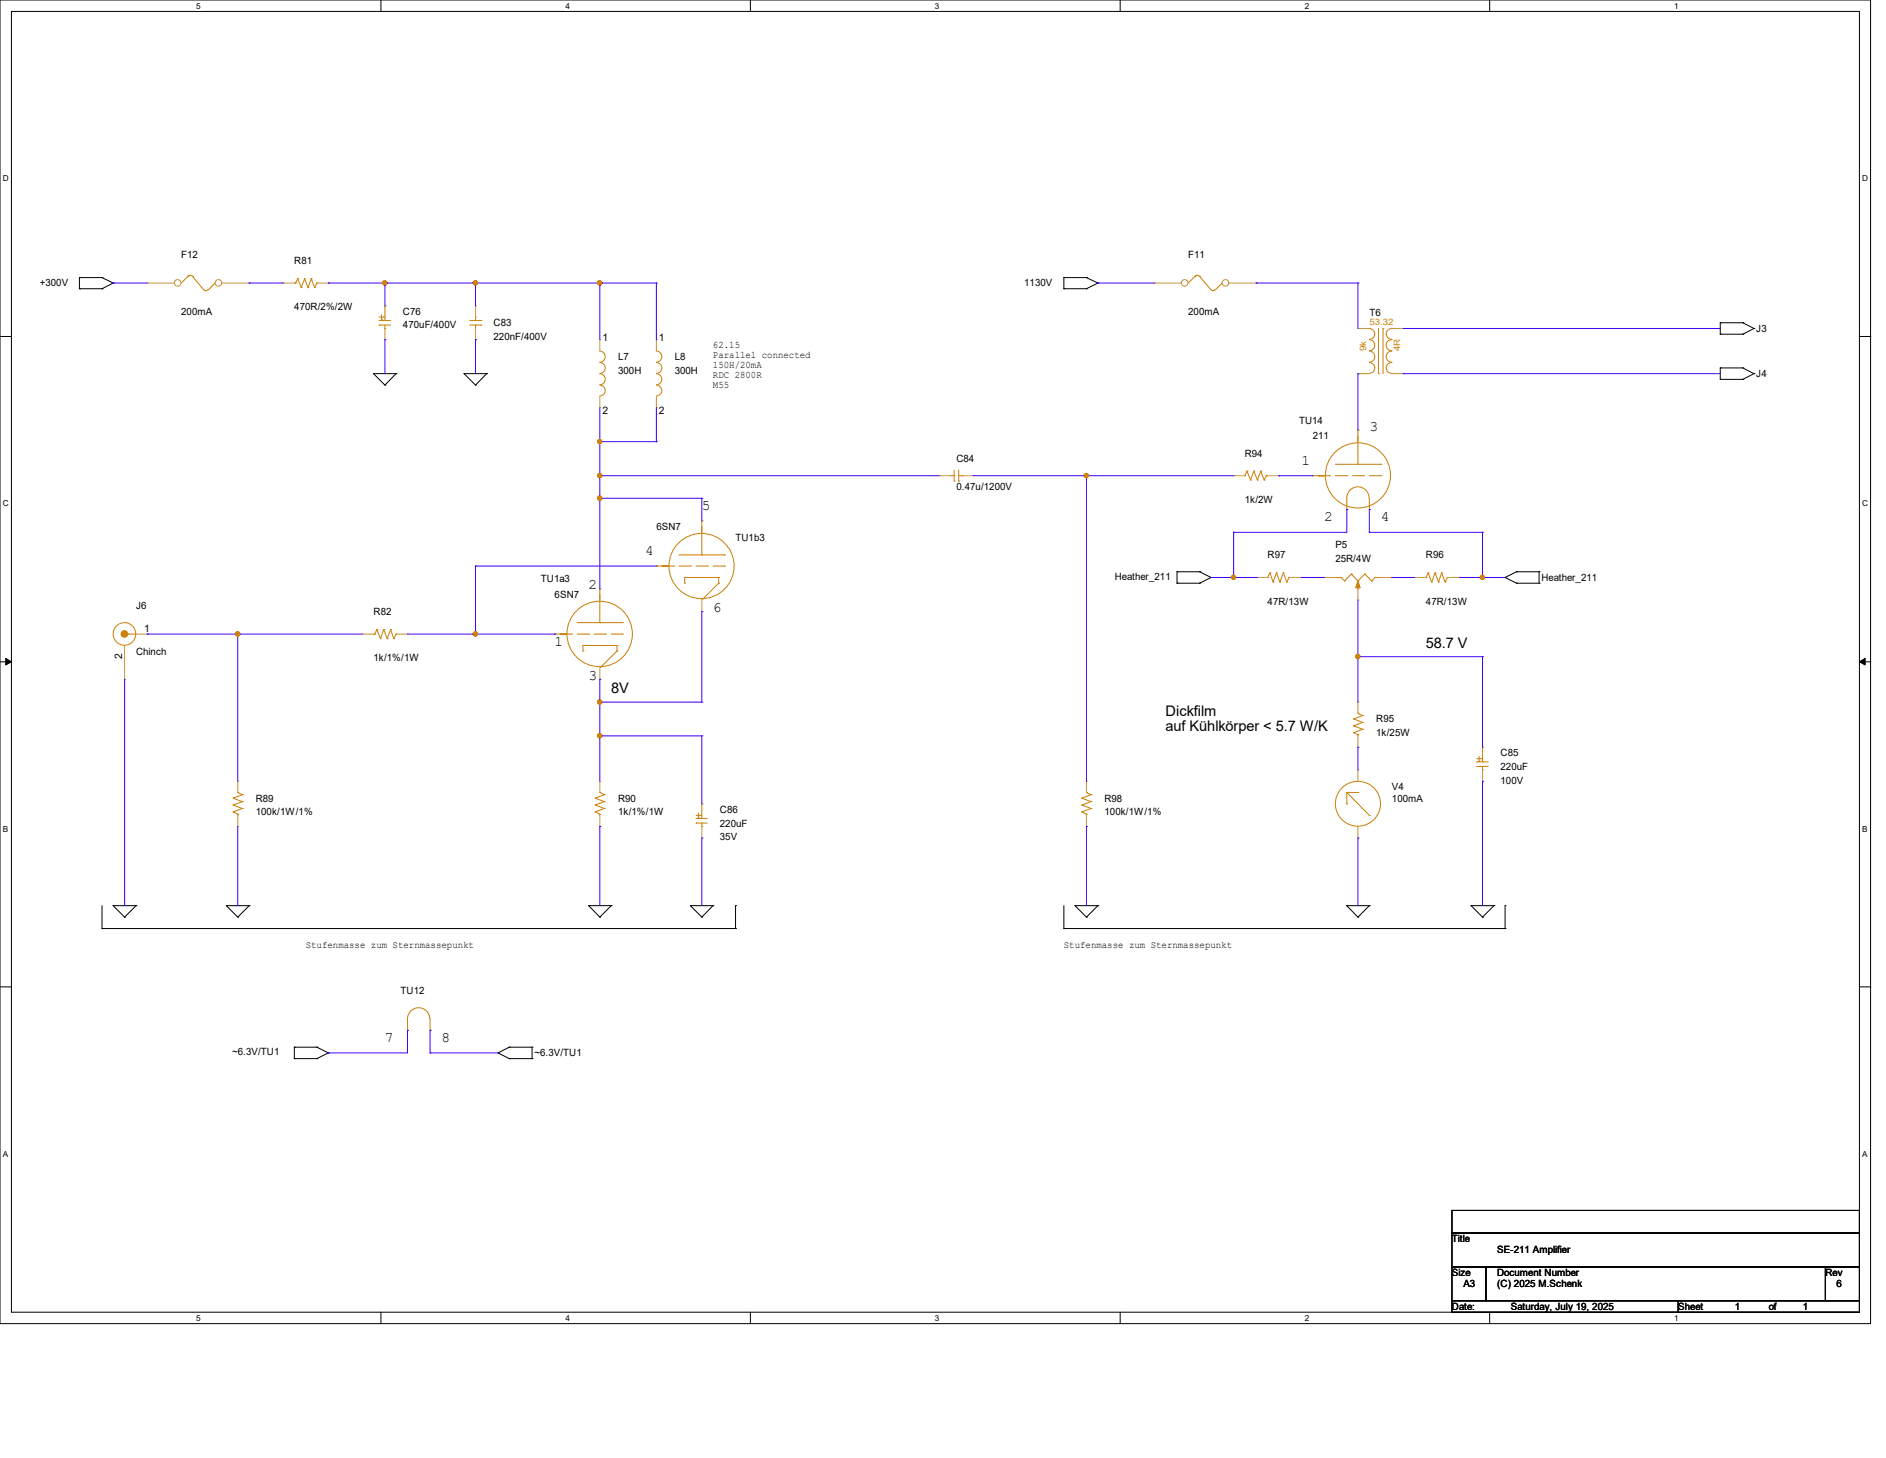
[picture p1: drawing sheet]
<svg xmlns="http://www.w3.org/2000/svg" width="279mm" height="216mm" viewBox="0 0 279 216" stroke-linecap="round" stroke-linejoin="round" font-family="sans-serif">
<path d="M0 0h277.1v196h-277.1zM1.7 1.7h273.8v192.6h-273.8z" fill="none" stroke="#000" stroke-width=".15"/>
<g fill="#fff">
<path d="M29 .2h.7v1.3h-.7z"/>
<path d="M29 194.5h.7v1.3h-.7z"/>
</g>
<path d="M56.4 0v1.7M56.4 194.3v1.7" fill="none" stroke="#000" stroke-width=".15"/>
<g fill="#fff">
<path d="M83.8 .2h.6v1.3h-.6z"/>
<path d="M83.8 194.5h.6v1.3h-.6z"/>
</g>
<path d="M111.2 0v1.7M111.2 194.3v1.7" fill="none" stroke="#000" stroke-width=".15"/>
<g fill="#fff">
<path d="M138.5 .2h.6v1.3h-.6z"/>
<path d="M138.5 194.5h.6v1.3h-.6z"/>
</g>
<path d="M165.9 0v1.7M165.9 194.3v1.7" fill="none" stroke="#000" stroke-width=".15"/>
<g fill="#fff">
<path d="M193.3 .2h.6v1.3h-.6z"/>
<path d="M193.3 194.5h.6v1.3h-.6z"/>
</g>
<path d="M220.7 0v1.7M220.7 194.3v1.7" fill="none" stroke="#000" stroke-width=".15"/>
<g fill="#fff">
<path d="M248 .2h.7v1.3h-.7z"/>
<path d="M248 194.5h.7v1.3h-.7z"/>
<path d="M.4 25.7h.9v1.4h-.9z"/>
<path d="M275.9 25.7h.8v1.4h-.8z"/>
<path d="M.4 73.9h.9v1.3h-.9z"/>
<path d="M275.9 73.9h.8v1.3h-.8z"/>
</g>
<path d="M0 49.8h1.7M275.5 49.8h1.7" fill="none" stroke="#000" stroke-width=".15"/>
<g fill="#fff">
<path d="M.4 122h.8v1.4h-.8z"/>
<path d="M275.9 122h.7v1.4h-.7z"/>
</g>
<path d="M0 98h1.7M275.5 98h1.7" fill="none" stroke="#000" stroke-width=".15"/>
<path d="M.8 97.5l.9 .5-.9 .5zM275.5 98l.8-.5v1z" fill="#000" stroke="#000" stroke-width=".15"/>
<g fill="#fff">
<path d="M.4 170.2h.8v1.3h-.8z"/>
<path d="M275.9 170.2h.7v1.3h-.7z"/>
</g>
<g fill="none" stroke="#000" stroke-width=".15">
<path d="M11.8 42.8h.1M11.8 41.1h.1M11.8 42.8h3.3M11.8 41.1h3.3M11.8 41.1v1.7M15.1 42.8h.1M15.1 41.1h.1M15.1 41.1l1.7 .8M16.8 41.9h.1M16.8 41.9l-1.7 .9M55.3 55.3h.1M55.3 55.3h3.4"/>
<path d="M55.3 55.3l1.7 1.7M57 57h.1M58.7 55.3h.1M58.7 55.3l-1.7 1.7M68.7 55.3h.1M68.7 55.3h3.4M68.7 55.3l1.7 1.7M70.4 57h.1M72.1 55.3h.1M72.1 55.3l-1.7 1.7M157.6 42.8h.1M157.6 41.1h.1"/>
<path d="M157.6 41.1v1.7M157.6 42.8h3.4M157.6 41.1h3.4M161 42.8h.1M161 41.1h.1M161 41.1l1.6 .8M162.6 41.9h.1M162.6 41.9l-1.6 .9M254.8 49.5h.1M254.8 47.8h.1M254.8 56.2h.1M254.8 54.5h.1"/>
<path d="M254.8 47.8h3.4M254.8 49.5h3.4M254.8 47.8v1.7M254.8 54.5v1.7M254.8 54.5h3.4M254.8 56.2h3.4M258.2 47.8h.1M258.2 49.5h.1M258.2 54.5h.1M258.2 56.2h.1M258.2 47.8l1.6 .8M258.2 54.5l1.6 .8"/>
<path d="M259.8 48.6h.1M259.8 55.3h.1M259.8 48.6l-1.6 .9M259.8 55.3l-1.6 .9M174.4 86.4h.1M174.4 84.7h.1M174.4 84.7h3.3M174.4 86.4h3.3M174.4 84.7v1.7M177.7 86.4h.1M177.7 84.7h.1M177.7 84.7l1.7 .8"/>
<path d="M179.4 85.5h.1M179.4 85.5l-1.7 .9M223 85.5h.1M223 85.5l1.7 .9M224.7 84.7h.1M224.7 86.4h.1M224.7 84.7l-1.7 .8M224.7 84.7h3.3M224.7 86.4h3.3M228 84.7h.1M228 86.4h.1M228 84.7v1.7"/>
<path d="M15.1 137.5h.1M15.1 137.5h93.9M15.1 134.1v3.4M16.8 134.1h.1M16.8 134.1h3.4M16.8 134.1l1.7 1.7M18.5 135.8h.1M20.2 134.1h.1M20.2 134.1l-1.7 1.7M33.5 134.1h.1M33.5 134.1h3.4M33.5 134.1l1.7 1.7"/>
<path d="M35.2 135.8h.1M36.9 134.1h.1M36.9 134.1l-1.7 1.7M87.2 134.1h.1M87.2 134.1h3.4M87.2 134.1l1.7 1.7M88.9 135.8h.1M90.6 134.1h.1M90.6 134.1l-1.7 1.7M102.3 134.1h.1M102.3 134.1h3.3M102.3 134.1l1.7 1.7"/>
<path d="M104 135.8h.1M105.6 134.1h.1M105.6 134.1l-1.6 1.7M109 137.5h.1M109 134.1h.1M109 134.1v3.4M157.6 137.5h.1M157.6 134.1v3.4M157.6 137.5h65.4M159.3 134.1h.1M159.3 134.1h3.3M159.3 134.1l1.7 1.7"/>
<path d="M161 135.8h.1M162.6 134.1h.1M162.6 134.1l-1.6 1.7M199.5 134.1h.1M199.5 134.1h3.4M199.5 134.1l1.7 1.7M201.2 135.8h.1M202.9 134.1h.1M202.9 134.1l-1.7 1.7M217.9 134.1h.1M217.9 134.1h3.4M217.9 134.1l1.7 1.7"/>
<path d="M219.6 135.8h.1M221.3 134.1h.1M221.3 134.1l-1.7 1.7M223 137.5h.1M223 134.1h.1M223 134.1v3.4M0 146.1h1.7M43.6 156.8h.1M43.6 155.1h.1M43.6 155.1h3.3M43.6 156.8h3.3M43.6 155.1v1.7"/>
<path d="M46.9 156.8h.1M46.9 155.1h.1M46.9 155.1l1.7 .8M48.6 155.9h.1M48.6 155.9l-1.7 .9M73.8 155.9h.1M73.8 155.9l1.6 .9M75.4 155.1h.1M75.4 156.8h.1M75.4 155.1l-1.6 .8M75.4 155.1h3.4M75.4 156.8h3.4"/>
<path d="M78.8 155.1h.1M78.8 156.8h.1M78.8 155.1v1.7M275.5 146.1h1.7M215.1 179.2h60.4v3.4h-60.4zM215.1 182.6h60.4v5h-60.4zM215.1 187.6h5v5h-5zM215.1 192.6h33.5v1.7h-33.5zM220.1 187.6h50.3v5h-50.3zM248.6 192.6h26.9v1.7h-26.9zM270.4 187.6h5.1v5h-5.1z"/>
</g>
<g fill="none" stroke="#cc8006" stroke-width=".15">
<path d="M27.8 40.9l.4-.1 .3 .1M27.9 40.9h.1M27.9 40.9l-1.1 1M28.5 40.9h.1M28.5 40.9l1.7 2M30.8 42.9l-.3 .2-.3-.2M31.9 41.9h.1M31.9 41.9l-1 1M88.2 119.2h.1M88.2 118.2h.1M88.2 119.2l1.3 .5M88.2 118.2l1.3 .5"/>
<path d="M88.9 117.3h.1M88.9 117.3l.6 .4M89.5 119.7h.1M89.5 118.7h.1M89.5 117.7h.1M89.5 119.7l-1.3 .5M89.5 118.7l-1.3 .5M89.5 117.7l-1.3 .5M104 119h.1M104 119v2.2M218.8 112.8h.1M218.8 113.5h.1"/>
<path d="M218.8 112.8h1.7M218.8 113.5h1.7M218.8 112.4h.7M219.1 112.7h.1M219.1 112v.7M219.5 112.4h.1M219.6 114h.1M219.6 112.8h.1M219.6 110.7h.1M219.6 110.7v2.1M219.6 113.5v.5M88.2 120.2h.1"/>
<path d="M88.2 120.2l.7 .4M88.9 120.6h.1M88.9 120.6v.1M103.1 121.2h.1M103.1 121.9h.1M103.1 121.2h1.7M103.1 121.9h1.7M103.1 120.7h.7M103.5 121.1h.1M103.5 120.4v.7M103.8 120.7h.1M104 122.4h.1"/>
<path d="M104 121.2h.1M104 121.9v.5"/>
</g>
<path d="M88.9 115.7h.1M88.9 115.7v1.6M104 119h.1M219.6 110.7h.1M219.6 115.7h.1M219.6 114v1.7M88.9 122.4h.1M88.9 120.7v1.7M104 124.1h.1M104 122.4v1.7" fill="none" stroke="#a84" stroke-width=".15"/>
<circle cx="26.3" cy="41.9" r=".49" fill="#fff" stroke="#a84" stroke-width=".15"/>
<path d="M21.8 41.9h.1M21.8 41.9h4" fill="none" stroke="#a84" stroke-width=".15"/>
<circle cx="32.4" cy="41.9" r=".49" fill="#fff" stroke="#a84" stroke-width=".15"/>
<g fill="none" stroke="#a84" stroke-width=".15">
<path d="M32.9 41.9h4M36.9 41.9h.1M41.9 41.9h.1M41.9 41.9h1.7M46.9 41.9h1.7M48.6 41.9h.1M57 45.3h.1M57 50.3h.1M57 48.6v1.7M70.4 50.3h.1M70.4 45.3h.1M70.4 45.3v1.6"/>
<path d="M70.4 48.6v1.7M88.9 50.3h.1M88.9 50.3v1.7M88.9 58.7v1.7M97.2 50.3h.1M97.2 50.3v1.7M97.2 58.7v1.7M201.2 48.6h.1M201.2 55.3h.1M201.2 48.6h1.7M201.2 55.3h1.7M206.2 48.6h1.7"/>
<path d="M206.2 55.3h1.7M207.9 48.6h.1M207.9 55.3h.1M88.9 60.4h.1M97.2 60.4h.1M104 77.1h.1M139.1 70.4h.1M139.1 70.4h1.7M142.5 70.4h1.7M144.2 70.4h.1M182.8 70.4h.1M182.8 70.4h1.6"/>
<path d="M187.8 70.4h1.6M189.4 70.4h.1M194.5 70.4h.1M199.5 75.4h.1M201.2 63.7h.1M202.9 75.4h.1M18.5 95.6v5M20.2 93.9h1.6M21.8 93.9h.1M53.7 93.9h.1M53.7 93.9h1.6M58.7 93.9h1.7"/>
<path d="M60.4 93.9h.1M82.2 93.9h.1M88.9 87.2h.1M88.9 98.9v1.7M97.2 83.8h.1M104 90.6h.1M104 88.9v1.7M186.1 85.5h.1M186.1 85.5h1.7M191.1 85.5h1.7M192.8 85.5h.1M196.2 85.5h.1"/>
<path d="M196.2 85.5h1.6M201.2 88.9h.1M201.2 87.2v1.7M204.6 85.5h1.6M206.2 85.5h.1M209.5 85.5h.1M209.5 85.5h1.7M214.6 85.5h1.7M216.3 85.5h.1M18.5 100.6h.1M35.2 115.7h.1M35.2 115.7v1.6"/>
<path d="M88.9 100.6h.1M161 115.7h.1M161 115.7v1.6M201.2 104h.1M201.2 110.7h.1M201.2 114h.1M201.2 104v1.6M201.2 109v1.7M201.2 114v1.7M35.2 122.4h.1M35.2 120.7v1.7M161 122.4h.1"/>
<path d="M161 120.7v1.7M201.2 124.1h.1M201.2 122.4v1.7M60.4 152.6h.1M63.7 152.6h.1"/>
</g>
<g fill="none" stroke="#cc8006" stroke-width=".15">
<path d="M43.6 41.9h.2M43.8 41.9h.1M44.1 41.3h.1M44.1 41.3l-.3 .6M44.1 41.3l.5 1.3M44.6 42.6h.1M45.1 41.3h.1M45.1 41.3l-.5 1.3M45.1 41.3l.5 1.3M45.6 42.6h.1M46.1 41.3h.1M46.1 41.3l-.5 1.3"/>
<path d="M46.1 41.3l.5 1.3M46.6 42.6h.1M46.9 41.9h.1M46.9 41.9l-.3 .7M56.2 47.5h.1M56.2 48.1h.1M56.2 48.1h1.7M56.2 47.5h1.7M56.2 46.9h.7M56.5 47.3h.1M56.5 46.6v.7M56.9 46.9h.1"/>
<path d="M57 48.6h.1M57 47.5h.1M57 45.3h.1M57 45.3v2.2M57 48.1v.5M69.6 48.1h1.6M69.6 47.5h1.6M70.4 46.9h.1M70.4 48.1h.1M70.4 46.9v.6M70.4 48.1v.5M71.2 48.1h.1"/>
<path d="M71.2 47.5h.1M88.9 53.7a.8 .8 0 0 1 .8 .8 .8 .8 0 0 1-.8 .8M88.9 55.3a.83 .83 0 0 1 .8 .9 .83 .83 0 0 1-.8 .8M88.9 57a.8 .8 0 0 1 .8 .8 .8 .8 0 0 1-.8 .8M88.9 52a.83 .83 0 0 1 .8 .8 .83 .83 0 0 1-.8 .8M97.2 53.7a.8 .8 0 0 1 .8 .8 .8 .8 0 0 1-.8 .8M97.2 55.3a.83 .83 0 0 1 .8 .9 .83 .83 0 0 1-.8 .8M97.2 57a.8 .8 0 0 1 .8 .8 .8 .8 0 0 1-.8 .8M97.2 52a.83 .83 0 0 1 .8 .8 .83 .83 0 0 1-.8 .8M177 40.9l.4-.1 .3 .1M177 40.9h.1M177 40.9l-1 1"/>
<path d="M177.7 40.9h.1M177.7 40.9l1.7 2M180 42.9l-.3 .2-.2-.2M181.1 41.9h.1M181.1 41.9l-1.1 1M202.9 48.6a.8 .8 0 0 1 .8 .8 .8 .8 0 0 1-.8 .8M202.9 50.3a.83 .83 0 0 1 .8 .8 .83 .83 0 0 1-.8 .8M202.9 52a.83 .83 0 0 1 .8 .8 .83 .83 0 0 1-.8 .8M202.9 53.7a.8 .8 0 0 1 .8 .8 .8 .8 0 0 1-.8 .8M204.2 55.3h.1M204.2 48.6v6.7M204.9 48.6h.1"/>
<path d="M204.9 48.6v6.7M206.2 53.7a.81 .81 0 0 0-.8 .8 .81 .81 0 0 0 .8 .8M206.2 48.6a.81 .81 0 0 0-.8 .8 .81 .81 0 0 0 .8 .8M206.2 50.3a.83 .83 0 0 0-.8 .8 .83 .83 0 0 0 .8 .8M206.2 52a.83 .83 0 0 0-.8 .8 .83 .83 0 0 0 .8 .8M104 77.1h.1M104 77.1v5.1M140.8 70.4h.6M141.4 71.2h.1M141.4 70.4h.1M141.4 69.6v1.6M142 71.2h.1"/>
<path d="M142 70.4h.5M142 69.6v1.6M142.5 70.4h.1M184.4 70.4h.1M184.7 69.8h.1M184.7 69.8l.6 1.3M184.7 69.8l-.3 .6M185.3 71.1h.1M185.8 69.8h.1M185.8 69.8l.5 1.3M185.8 69.8l-.5 1.3M186.3 71.1h.1"/>
<path d="M186.8 69.8h.1M186.8 69.8l.5 1.3M186.8 69.8l-.5 1.3M187.3 71.1h.1M187.6 70.4h.1M187.6 70.4h.2M187.6 70.4l-.3 .7M194.5 70.4h.1M194.5 70.4h2.5M195.3 70.4h.1M196.2 70.4h.1M197 70.4h.1"/>
<path d="M197.8 70.4h1.7M197.8 68.7h6.8M199.5 73.8a1.65 1.65 0 0 1 1.7-1.7 1.65 1.65 0 0 1 1.6 1.7M199.5 73.8v1.6zM199.5 70.4h.1M200.4 70.4h1.6M201.2 68.7h.1M201.2 63.7h.1M201.2 63.7v5M202 70.4h.1M202.9 73.8v1.6M202.9 70.4h1.7"/>
<path d="M204.6 70.4h.1M204.6 68.7h.1M19 93.9h.1M19 93.9h1.2M55.3 93.9h.2M55.5 93.9h.1M55.8 93.2h.1M55.8 93.2l-.3 .7M55.8 93.2l.5 1.4M56.3 94.6h.1M56.9 93.2h.1M56.9 93.2l-.6 1.4"/>
<path d="M56.9 93.2l.5 1.4M57.4 94.6h.1M57.9 93.2h.1M57.9 93.2l-.5 1.4M57.9 93.2l.4 1.4M58.3 94.6h.1M58.7 93.9h.1M58.7 93.9l-.4 .7M82.2 93.9h.1M82.2 93.9h2.5M83 93.9h.1M83.8 93.9h.1"/>
<path d="M84.7 93.9h.1M85.5 93.9h1.7M85.5 92.2h6.7M86.4 95.6h.1M86.4 96.4h.1M86.4 95.6h5M86.4 95.6v.8M87.2 93.9h.1M88 93.9h1.7M88.9 92.2h.1M88.9 87.2h.1M88.9 87.2v5"/>
<path d="M89.7 93.9h.1M90.6 93.9h1.6M91.4 95.6h.1M91.4 96.4h.1M91.4 95.6v.8M91.4 96.4l-2.5 2.5M92.2 93.9h.1M92.2 92.2h.1M97.2 83.8h.1M97.2 83.8h2.6M98.1 83.8h.1M98.9 83.8h.1"/>
<path d="M99.8 83.8h.1M100.6 83.8h1.7M100.6 82.2h6.7M101.4 85.5h.1M101.4 86.4h.1M101.4 85.5h5.1M101.4 85.5v.9M102.3 83.8h.1M103.1 83.8h1.7M104 82.2h.1M104.8 83.8h.1M105.6 83.8h1.7"/>
<path d="M106.5 85.5h.1M106.5 86.4h.1M106.5 85.5v.9M106.5 86.4l-2.5 2.5M107.3 83.8h.1M107.3 82.2h.1M187.8 85.5h.1M188.1 84.8h.1M188.1 84.8l.5 1.4M188.1 84.8l-.3 .7M188.6 86.2h.1M189.1 84.8h.1"/>
<path d="M189.1 84.8l.5 1.4M189.1 84.8l-.5 1.4M189.6 86.2h.1M190.1 84.8h.1M190.1 84.8l.5 1.4M190.1 84.8l-.5 1.4M190.6 86.2h.1M191 85.5h.1M191 85.5l-.4 .7M197.8 85.5h.1M197.8 85.5h.9M198.7 85.5h.1"/>
<path d="M198.7 85.5l.5 .5M199.2 86h.1M200.2 85h.1M200.2 85l1 1M200.2 85l-1 1M201.2 86h.1M201.2 87.2h.1M201.2 86.9v.3M202.2 85h.1M202.2 85l1 1M202.2 85l-1 1M203.2 86h.1"/>
<path d="M203.7 85.5h.1M203.7 85.5h.9M203.7 85.5l-.5 .5M211.2 85.5h.1M211.6 84.8h.1M211.6 84.8l.5 1.4M211.6 84.8l-.4 .7M212.1 86.2h.1M212.6 84.8h.1M212.6 84.8l.5 1.4M212.6 84.8l-.5 1.4M213.1 86.2h.1"/>
<path d="M213.6 84.8h.1M213.6 84.8l.5 1.4M213.6 84.8l-.5 1.4M214.1 86.2h.1M214.4 85.5h.1M214.4 85.5h.2M214.4 85.5l-.3 .7M34.5 119.2h.1M34.5 118.2h.1M34.5 119.2l1.4 .5M34.5 118.2l1.4 .5M35.2 117.3h.1"/>
<path d="M35.2 117.3l.7 .4M35.9 119.7h.1M35.9 118.7h.1M35.9 117.7h.1M35.9 119.7l-1.4 .5M35.9 118.7l-1.4 .5M35.9 117.7l-1.4 .5M160.3 119.2h.1M160.3 118.2h.1M160.3 119.2l1.3 .5M160.3 118.2l1.3 .5M161 117.3h.1"/>
<path d="M161 117.3l.6 .4M161.6 119.7h.1M161.6 118.7h.1M161.6 117.7h.1M161.6 119.7l-1.3 .5M161.6 118.7l-1.3 .5M161.6 117.7l-1.3 .5M199.5 117.3h.1M199.5 119h.1M199.5 117.3l3.4 3.4M199.5 117.3v1.7M199.5 117.3h1.7"/>
<path d="M200.5 108.5h.1M200.5 107.5h.1M200.5 106.5h.1M200.5 108.5l.7 .3M200.5 107.5l1.3 .5M200.5 106.5l1.3 .5M201.2 105.6h.1M201.2 108.8h.1M201.2 117.3h.1M201.2 108.8v.2M201.2 105.6l.6 .4M201.8 108h.1"/>
<path d="M201.8 107h.1M201.8 106h.1M201.8 108l-1.3 .5M201.8 107l-1.3 .5M201.8 106l-1.3 .5M34.5 120.2h.1M34.5 120.2l.7 .4M35.2 120.6h.1M35.2 120.6v.1M160.3 120.2h.1M160.3 120.2l.7 .4M161 120.6h.1"/>
<path d="M161 120.6v.1M202.9 120.7h.1M60.4 152.6h.1M63.7 150.9a1.65 1.65 0 0 0-1.7-1.7 1.65 1.65 0 0 0-1.6 1.7v1.7M63.7 152.6h.1M63.7 150.9v1.7"/>
<circle cx="201.2" cy="70.4" r="4.8"/>
<circle cx="18.4" cy="93.9" r="1.67"/>
<circle cx="88.8" cy="93.9" r="4.8"/>
<circle cx="103.9" cy="83.8" r="4.8"/>
<circle cx="201.2" cy="119" r="3.3"/>
</g>
<g fill="#cc8006" stroke="#cc8006" stroke-width=".15">
<path d="M201.2 86l.3 1h-.7z"/>
<circle cx="18.4" cy="93.9" r=".49"/>
</g>
<circle cx="175.5" cy="41.9" r=".49" fill="#fff" stroke="#a84" stroke-width=".15"/>
<path d="M171 41.9h.1M171 41.9h4" fill="none" stroke="#a84" stroke-width=".15"/>
<circle cx="181.5" cy="41.9" r=".49" fill="#fff" stroke="#a84" stroke-width=".15"/>
<path d="M182.1 41.9h4M186.1 41.9h.1" fill="none" stroke="#a84" stroke-width=".15"/>
<g fill="none" stroke="#4200ff" stroke-width=".15">
<path d="M16.8 41.9h.1M16.8 41.9h5M36.9 41.9h.1M36.9 41.9h5M48.6 41.9h.1M48.6 41.9h48.6M57 41.9h.1M57 50.3h.1M57 41.9v3.4M57 50.3v5M70.4 41.9h.1M70.4 50.3h.1"/>
<path d="M70.4 41.9v3.4M70.4 50.3v5M88.9 41.9h.1M88.9 41.9v8.4M97.2 41.9h.1M97.2 41.9v8.4M162.6 41.9h.1M162.6 41.9h8.4M186.1 41.9h.1M186.1 41.9h15.1M201.2 41.9h.1M201.2 55.3h.1"/>
<path d="M201.2 41.9v6.7M201.2 55.3v8.4M207.9 48.6h.1M207.9 55.3h.1M207.9 48.6h46.9M207.9 55.3h46.9M88.9 73.8h.1M88.9 70.4h.1M88.9 65.4h.1M88.9 73.8h15.1M88.9 60.4v26.8M88.9 70.4h50.2"/>
<path d="M88.9 65.4h8.3M97.2 65.4h.1M97.2 60.4v5M104 73.8h.1M104 73.8v3.3M144.2 70.4h38.6M161 70.4h.1M161 70.4v45.3M182.8 78.8h.1M182.8 78.8v6.7M189.4 70.4h.1M189.4 70.4h5.1"/>
<path d="M199.5 75.4h.1M199.5 75.4v3.4h-16.7M202.9 75.4h.1M202.9 78.8h.1M202.9 78.8h16.7M202.9 75.4v3.4M219.6 78.8h.1M219.6 78.8v6.7M21.8 93.9h.1M21.8 93.9h31.9M35.2 93.9h.1M35.2 93.9v21.8"/>
<path d="M60.4 93.9h21.8M70.4 83.8h.1M70.4 93.9h.1M70.4 83.8h26.8M70.4 83.8v10.1M82.2 93.9h.1M104 90.6h.1M104 90.6v13.4M179.4 85.5h6.7M182.8 85.5h.1M186.1 85.5h.1M192.8 85.5h.1"/>
<path d="M192.8 85.5h3.4M201.2 97.2h.1M201.2 88.9v15.1M201.2 97.2h18.4M206.2 85.5h.1M206.2 85.5h3.3M216.3 85.5h.1M216.3 85.5h6.7M219.6 85.5h.1M219.6 97.2h.1M219.6 97.2v13.5M18.5 100.6v33.5"/>
<path d="M88.9 109h.1M88.9 104h.1M88.9 100.6h.1M88.9 100.6v15.1M88.9 109h15.1M88.9 104h15.1M104 109h.1M104 104h.1M104 109v10M201.2 110.7h.1M201.2 110.7v3.3M219.6 115.7h.1"/>
<path d="M219.6 115.7v18.4M18.5 134.1h.1M35.2 134.1h.1M35.2 122.4v11.7M88.9 122.4h.1M88.9 122.4v11.7M104 124.1h.1M104 124.1v10M161 122.4h.1M161 122.4v11.7M201.2 124.1h.1M201.2 124.1v10"/>
<path d="M48.6 155.9h.1M60.4 152.6h.1M60.4 152.6v3.3h-11.8M63.7 152.6h.1M63.7 155.9h.1M63.7 152.6v3.3M63.7 155.9h10.1"/>
</g>
<g fill="#f00" stroke="#f00" stroke-width=".15">
<circle cx="70.4" cy="93.9" r=".32"/>
<circle cx="88.8" cy="108.9" r=".32"/>
<circle cx="219.6" cy="85.5" r=".32"/>
<circle cx="201.1" cy="97.2" r=".32"/>
<circle cx="160.9" cy="70.4" r=".32"/>
<circle cx="88.8" cy="70.4" r=".32"/>
<circle cx="88.8" cy="103.9" r=".32"/>
<circle cx="182.7" cy="85.5" r=".32"/>
<circle cx="35.2" cy="93.9" r=".32"/>
<circle cx="88.8" cy="73.8" r=".32"/>
<circle cx="88.8" cy="41.9" r=".32"/>
<circle cx="70.4" cy="41.9" r=".32"/>
<circle cx="57" cy="41.9" r=".32"/>
<circle cx="88.8" cy="65.4" r=".32"/>
</g>
<g font-size="2.2">
<text x="202.9" y="63.8">3</text>
<text x="192.8" y="68.8">1</text>
<text x="104" y="75.6">5</text>
<text x="196.2" y="77.2">2</text>
<text x="204.5" y="77.2">4</text>
<text x="95.6" y="82.3">4</text>
<text x="87.2" y="87.3">2</text>
<text x="82.2" y="95.7">1</text>
<text x="105.6" y="90.6">6</text>
<text x="211.2" y="95.9">58.7 V</text>
<text x="87.2" y="100.7">3</text>
<text x="90.6" y="102.6">8V</text>
<text x="172.7" y="106">Dickfilm</text>
<text x="172.7" y="108.2">auf Kühlkörper &lt; 5.7 W/K</text>
<text x="57" y="154.3">7</text>
<text x="65.4" y="154.3">8</text>
</g>
<g font-size="1.5">
<text x="26.8" y="38.3">F12</text>
<text x="43.6" y="39.1">R81</text>
<text x="176" y="38.3">F11</text>
<text x="5.9" y="42.3">+300V</text>
<text x="26.8" y="46.7">200mA</text>
<text x="43.6" y="46">470R/2%/2W</text>
<text x="59.7" y="46.7">C76</text>
<text x="151.7" y="42.3">1130V</text>
<text x="176" y="46.7">200mA</text>
<text x="202.9" y="46.8">T6</text>
<text x="59.7" y="48.6">470uF/400V</text>
<text x="73.1" y="48.3">C83</text>
<text x="73.1" y="50.3">220nF/400V</text>
<text x="89.2" y="50.5">1</text>
<text x="91.6" y="53.3">L7</text>
<text x="97.6" y="50.5">1</text>
<text x="99.9" y="53.3">L8</text>
<text x="105.6" y="51.5">62.15</text>
<text x="105.6" y="53">Parallel connected</text>
<text x="260.2" y="49.1">J3</text>
<text x="91.6" y="55.4">300H</text>
<text x="99.9" y="55.4">300H</text>
<text x="105.6" y="54.5">150H/20mA</text>
<text x="105.6" y="56">RDC 2800R</text>
<text x="105.6" y="57.4">M55</text>
<text x="260.2" y="55.8">J4</text>
<text x="89.2" y="61.3">2</text>
<text x="97.6" y="61.3">2</text>
<text x="192.4" y="62.7">TU14</text>
<text x="194.5" y="65.1">211</text>
<text x="141.7" y="68.4">C84</text>
<text x="184.4" y="67.6">R94</text>
<text x="141.7" y="72.6">0.47u/1200V</text>
<text x="184.4" y="74.5">1k/2W</text>
<text x="97.2" y="78.5">6SN7</text>
<text x="109" y="80.2">TU1b3</text>
<text x="187.8" y="82.7">R97</text>
<text x="197.8" y="81.2">P5</text>
<text x="197.8" y="83.2">25R/4W</text>
<text x="211.2" y="82.7">R96</text>
<text x="80.1" y="86.2">TU1a3</text>
<text x="82.2" y="88.6">6SN7</text>
<text x="165.1" y="85.9">Heather_211</text>
<text x="187.8" y="89.5">47R/13W</text>
<text x="211.2" y="89.5">47R/13W</text>
<text x="228.3" y="86">Heather_211</text>
<text x="20.2" y="90.2">J6</text>
<text x="21.3" y="93.5">1</text>
<text x="55.3" y="91.1">R82</text>
<text x="18.1" y="97.6" transform="rotate(-90 18.1 97.6)">2</text>
<text x="20.2" y="96.9">Chinch</text>
<text x="55.3" y="97.9">1k/1%/1W</text>
<text x="203.9" y="107">R95</text>
<text x="203.9" y="109">1k/25W</text>
<text x="222.3" y="112">C85</text>
<text x="37.9" y="118.7">R89</text>
<text x="91.6" y="118.7">R90</text>
<text x="163.6" y="118.7">R98</text>
<text x="206.2" y="117.1">V4</text>
<text x="206.2" y="118.7">100mA</text>
<text x="222.3" y="114">220uF</text>
<text x="222.3" y="116">100V</text>
<text x="37.9" y="120.7">100k/1W/1%</text>
<text x="91.6" y="120.7">1k/1%/1W</text>
<text x="106.6" y="120.4">C86</text>
<text x="106.6" y="122.4">220uF</text>
<text x="106.6" y="124.4">35V</text>
<text x="163.6" y="120.7">100k/1W/1%</text>
<text x="45.3" y="140.4">Stufenmasse zum Sternmassepunkt</text>
<text x="157.6" y="140.4">Stufenmasse zum Sternmassepunkt</text>
<text x="59.4" y="147.2">TU12</text>
<text x="34.4" y="156.3">~6.3V/TU1</text>
<text x="79.2" y="156.4">~6.3V/TU1</text>
<text x="215.1" y="183.9">Title</text>
<text x="221.8" y="185.6">SE-211 Amplifier</text>
<text x="215.1" y="189">Size</text>
<text x="216.8" y="190.6">A3</text>
<text x="221.8" y="190.6">(C) 2025 M.Schenk</text>
<text x="221.8" y="189">Document Number</text>
<text x="270.4" y="189">Rev</text>
<text x="272.1" y="190.6">6</text>
<text x="215.1" y="194">Date:</text>
<text x="223.8" y="194">Saturday, July 19, 2025</text>
<text x="248.6" y="194">Sheet</text>
<text x="257" y="194">1</text>
<text x="262" y="194">of</text>
<text x="267.1" y="194">1</text>
</g>
<g font-size="1.3" fill="#cc8006">
<text x="202.4" y="52" transform="rotate(-90 202.4 52)">9k</text>
<text x="202.9" y="48.1">53.32</text>
<text x="207.4" y="52" transform="rotate(-90 207.4 52)">4R</text>
</g>
<g font-size="1.2">
<text x="29" y="1.3">5</text>
<text x="83.8" y="1.3">4</text>
<text x="138.5" y="1.3">3</text>
<text x="193.3" y="1.3">2</text>
<text x="248" y="1.3">1</text>
<text x=".4" y="26.8">D</text>
<text x="275.9" y="26.8">D</text>
<text x=".4" y="75">C</text>
<text x="275.9" y="75">C</text>
<text x=".4" y="123.1">B</text>
<text x="275.9" y="123.1">B</text>
<text x=".4" y="171.3">A</text>
<text x="275.9" y="171.3">A</text>
<text x="29" y="195.6">5</text>
<text x="83.8" y="195.6">4</text>
<text x="138.5" y="195.6">3</text>
<text x="193.3" y="195.6">2</text>
<text x="248" y="195.6">1</text>
</g>
</svg>
